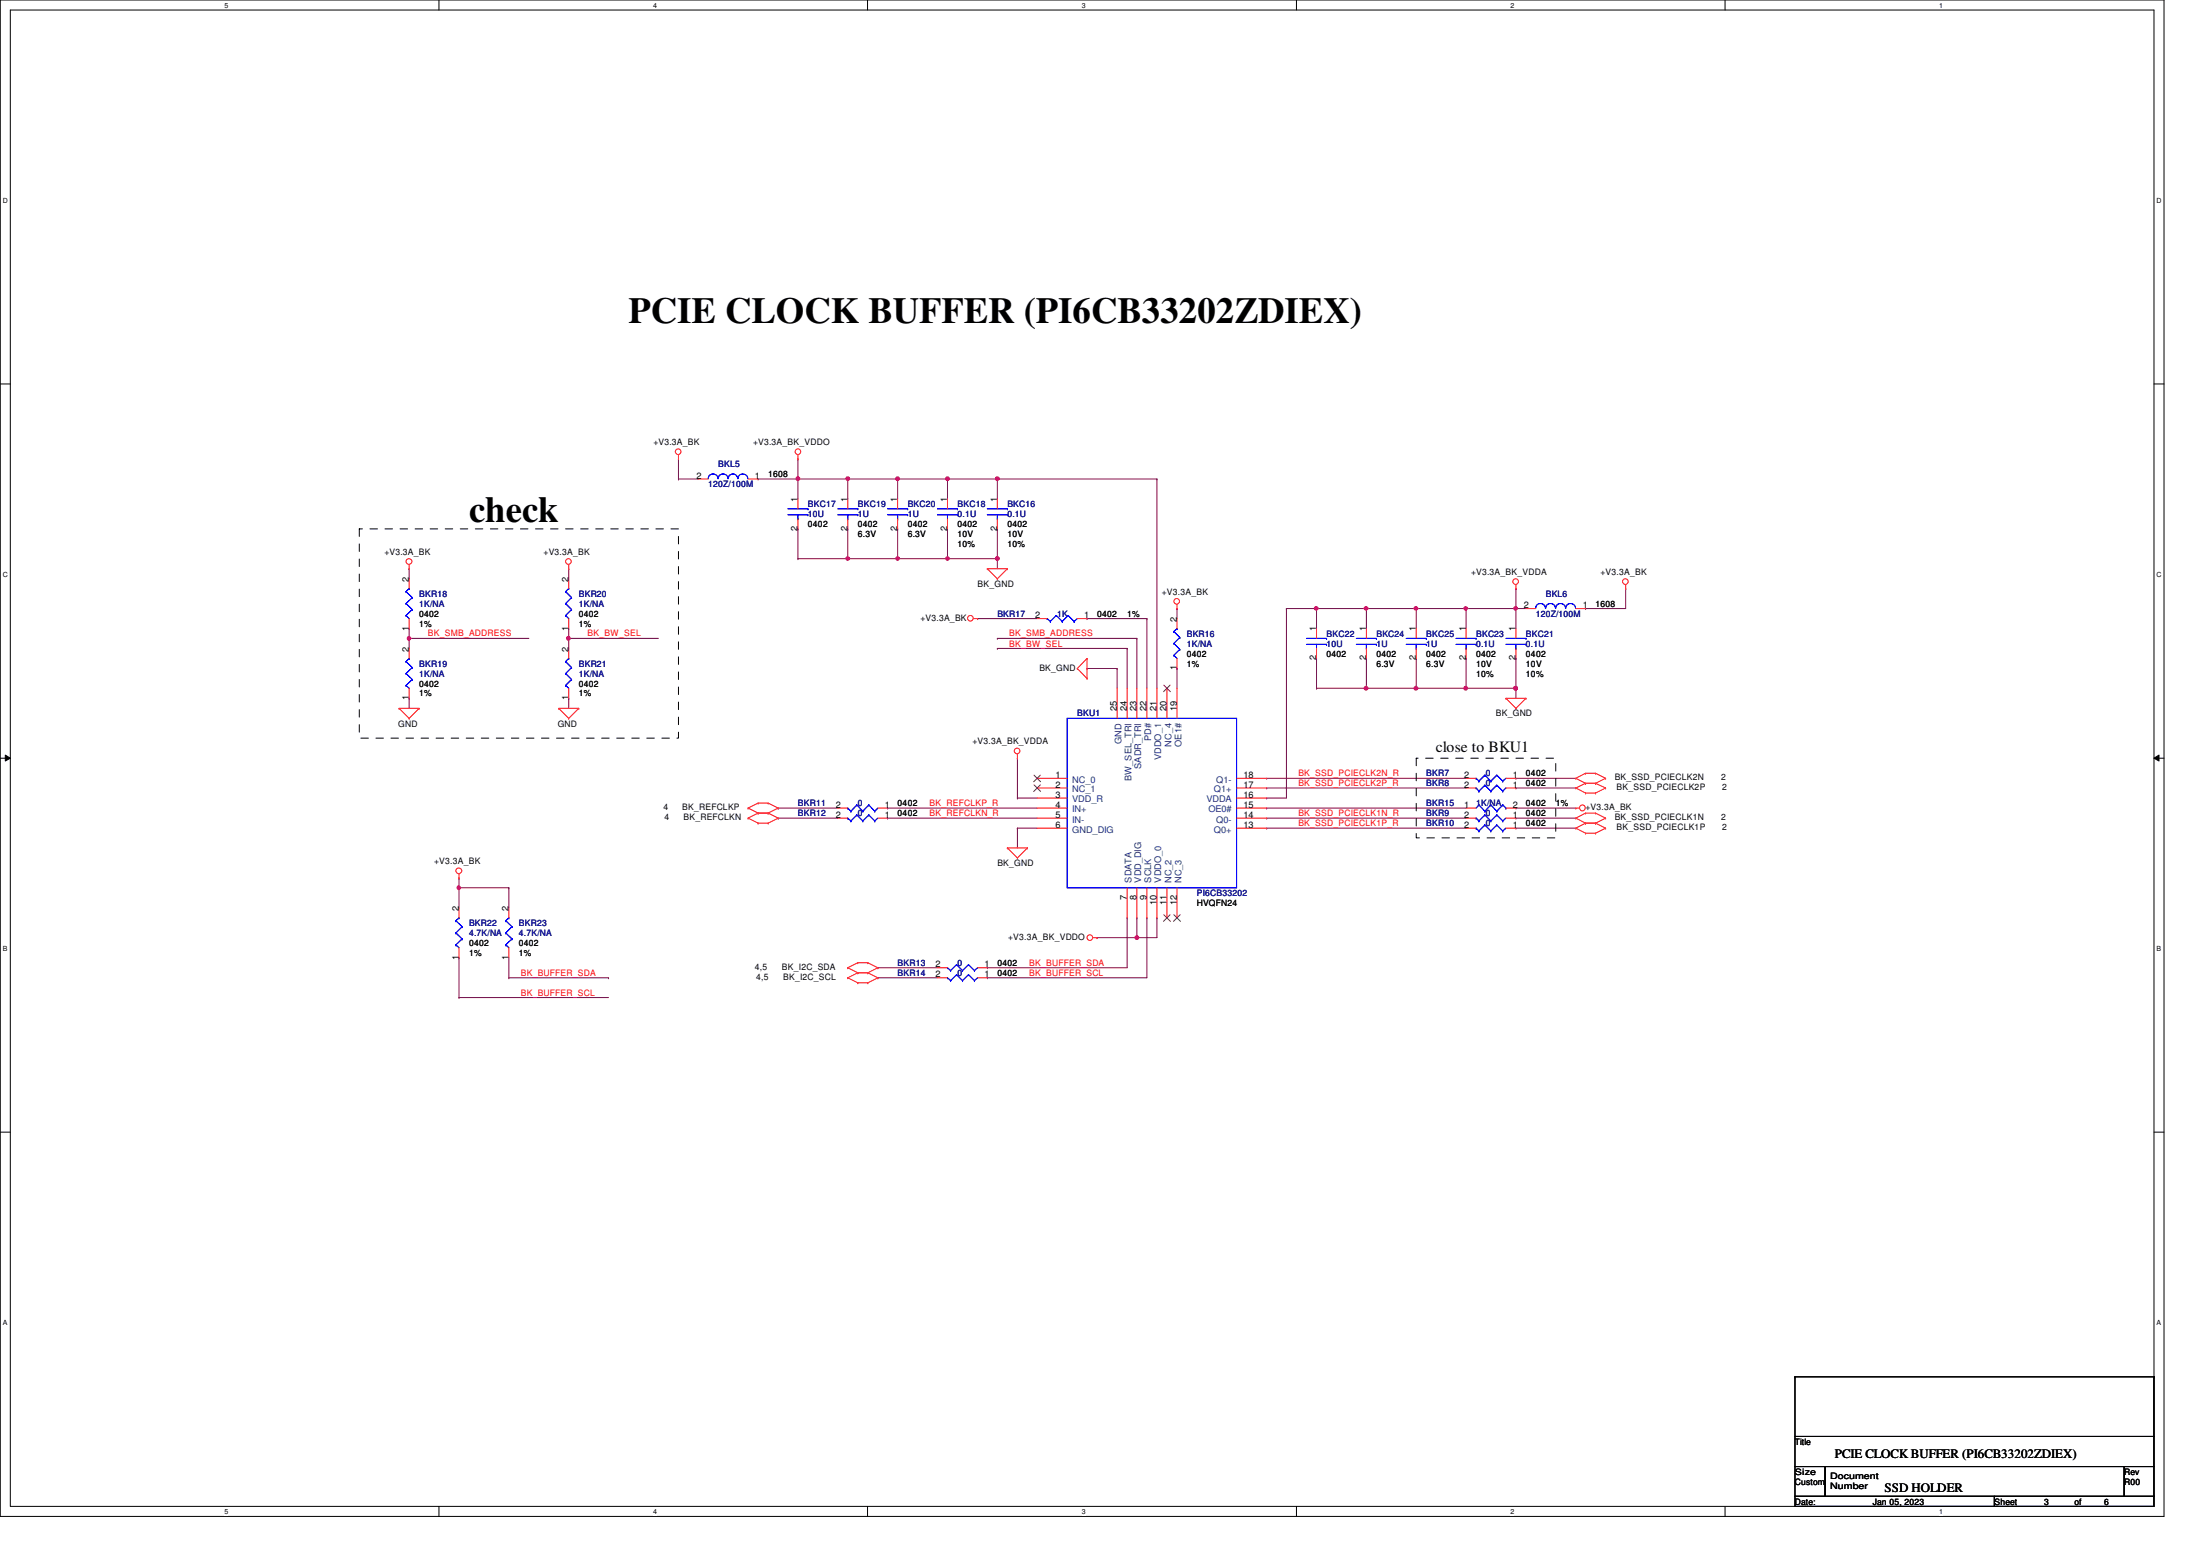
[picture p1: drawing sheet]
<svg xmlns="http://www.w3.org/2000/svg" width="297mm" height="210mm" viewBox="0 0 297 210" stroke-linecap="round" stroke-linejoin="round" font-family="sans-serif">
<path d="M0 0h292.2v204.6h-292.2zM1.4 1.4h289.4v201.9h-289.4z" fill="none" stroke="#000" stroke-width=".14"/>
<g fill="#fff">
<path d="M30.3 .2h.5v1h-.5z"/>
<path d="M30.3 203.5h.5v1h-.5z"/>
</g>
<path d="M59.3 0v1.4M59.3 203.3v1.3" fill="none" stroke="#000" stroke-width=".14"/>
<g fill="#fff">
<path d="M88.2 .2h.5v1h-.5z"/>
<path d="M88.2 203.5h.5v1h-.5z"/>
</g>
<path d="M117.1 0v1.4M117.1 203.3v1.3" fill="none" stroke="#000" stroke-width=".14"/>
<g fill="#fff">
<path d="M146 .2h.6v1h-.6z"/>
<path d="M146 203.5h.6v1h-.6z"/>
</g>
<path d="M175 0v1.4M175 203.3v1.3" fill="none" stroke="#000" stroke-width=".14"/>
<g fill="#fff">
<path d="M204 .2h.5v1h-.5z"/>
<path d="M204 203.5h.5v1h-.5z"/>
</g>
<path d="M232.9 0v1.4M232.9 203.3v1.3" fill="none" stroke="#000" stroke-width=".14"/>
<g fill="#fff">
<path d="M261.8 .2h.5v1h-.5z"/>
<path d="M261.8 203.5h.5v1h-.5z"/>
<path d="M.4 26.6h.7v1h-.7z"/>
<path d="M291.2 26.6h.6v1h-.6z"/>
<path d="M.4 77h.7v1.1h-.7z"/>
<path d="M291.2 77h.6v1.1h-.6z"/>
</g>
<path d="M0 51.8h1.4M290.8 51.8h1.4" fill="none" stroke="#000" stroke-width=".14"/>
<g fill="#fff">
<path d="M.4 127.6h.6v1h-.6z"/>
<path d="M291.2 127.6h.6v1h-.6z"/>
</g>
<path d="M0 102.3h1.4M.7 101.9l.7 .4-.7 .4zM290.8 102.3l.7-.4v.8zM290.8 102.3h1.4" fill="none" stroke="#000" stroke-width=".14"/>
<path d="M.7 101.9l.7 .4-.7 .4zM290.8 102.3l.7-.4v.8z" fill="#000"/>
<g fill="#fff">
<path d="M.4 178h.6v1.1h-.6z"/>
<path d="M291.2 178h.6v1.1h-.6z"/>
</g>
<path d="M0 152.8h1.4M290.8 152.8h1.4" fill="none" stroke="#000" stroke-width=".14"/>
<g fill="none" stroke="#800040" stroke-width=".14">
<path d="M146.8 90.2h.1M146.8 90.2h4M150.8 90.2h.1M150.8 90.2v2.7M105.1 109.1h.1M105.1 110.4h.1M105.1 110.4h8M105.1 109.1h8M119.8 109.1h.1M119.8 110.4h.1M119.8 110.4h20.2M119.8 109.1h20.2"/>
<path d="M137.4 111.8h.1M137.4 111.8h2.6M137.4 111.8v2.6M171 105h.1M171 106.3h.1M171 110.4h.1M171 111.8h.1M171 105h26.9M171 106.3h26.9M171 110.4h26.9M171 111.8h26.9M204.7 105h.1"/>
<path d="M204.7 106.3h.1M204.7 110.4h.1M204.7 111.8h.1M204.7 105h8.1M204.7 106.3h8.1M204.7 110.4h8.1M204.7 111.8h8.1M148.1 126.5h.1M153.5 123.9h.1M153.5 123.9v2.6h-5.4"/>
</g>
<circle cx="153.5" cy="126.5" r=".26" fill="#f0f"/>
<circle cx="153.5" cy="126.5" r=".26" fill="none" stroke="#f0f" stroke-width=".14"/>
<path d="M134.7 71.4h.1M134.7 71.4v4M156.2 64.6h.1M156.2 64.6v28.3M153.5 126.5h.1M156.2 123.9h.1M156.2 123.9v2.6h-2.7" fill="none" stroke="#800040" stroke-width=".14"/>
<circle cx="134.7" cy="75.4" r=".25" fill="#f0f"/>
<circle cx="134.7" cy="75.4" r=".25" fill="none" stroke="#f0f" stroke-width=".14"/>
<path d="M107.7 64.6h.1M107.7 64.6h6.8M114.5 64.6h.1M114.5 64.6v2.7" fill="none" stroke="#800040" stroke-width=".14"/>
<circle cx="107.7" cy="64.6" r=".26" fill="#f0f"/>
<circle cx="107.7" cy="64.6" r=".26" fill="none" stroke="#f0f" stroke-width=".14"/>
<path d="M107.7 75.4h.1M114.5 71.4h.1M114.5 64.6h.1M114.5 71.4v4h-6.8M114.5 64.6h6.7M121.2 64.6h.1M121.2 64.6v2.7" fill="none" stroke="#800040" stroke-width=".14"/>
<circle cx="114.5" cy="64.6" r=".26" fill="#f0f"/>
<circle cx="114.5" cy="64.6" r=".26" fill="none" stroke="#f0f" stroke-width=".14"/>
<path d="M114.5 75.4h.1M121.2 71.4h.1M121.2 71.4v4h-6.7" fill="none" stroke="#800040" stroke-width=".14"/>
<circle cx="114.5" cy="75.4" r=".25" fill="#f0f"/>
<circle cx="114.5" cy="75.4" r=".25" fill="none" stroke="#f0f" stroke-width=".14"/>
<path d="M121.2 75.4h.1M121.2 75.4h13.5M127.9 75.4h.1" fill="none" stroke="#800040" stroke-width=".14"/>
<circle cx="121.2" cy="75.4" r=".25" fill="#f0f"/>
<circle cx="121.2" cy="75.4" r=".25" fill="none" stroke="#f0f" stroke-width=".14"/>
<path d="M134.7 75.4h.1M134.7 75.4v1.4" fill="none" stroke="#800040" stroke-width=".14"/>
<circle cx="134.7" cy="75.4" r=".25" fill="#f0f"/>
<circle cx="134.7" cy="75.4" r=".25" fill="none" stroke="#f0f" stroke-width=".14"/>
<path d="M121.2 64.6h.1M121.2 64.6h6.7" fill="none" stroke="#800040" stroke-width=".14"/>
<circle cx="121.2" cy="64.6" r=".26" fill="#f0f"/>
<circle cx="121.2" cy="64.6" r=".26" fill="none" stroke="#f0f" stroke-width=".14"/>
<path d="M107.7 64.6h.1M107.7 64.6v2.7M127.9 64.6h.1M127.9 64.6v2.7M134.7 64.6h.1M134.7 64.6h21.5" fill="none" stroke="#800040" stroke-width=".14"/>
<circle cx="134.7" cy="64.6" r=".26" fill="#f0f"/>
<circle cx="134.7" cy="64.6" r=".26" fill="none" stroke="#f0f" stroke-width=".14"/>
<path d="M107.7 71.4h.1M107.7 71.4v4M127.9 71.4h.1M127.9 71.4v4M134.7 64.6h.1M134.7 64.6v2.7" fill="none" stroke="#800040" stroke-width=".14"/>
<circle cx="127.9" cy="75.4" r=".25" fill="#f0f"/>
<circle cx="127.9" cy="75.4" r=".25" fill="none" stroke="#f0f" stroke-width=".14"/>
<path d="M91.6 64.6h.1M91.6 61.9h.1M91.6 64.6h2.7M91.6 61.9v2.7M102.4 64.6h.1M107.7 61.9h.1M107.7 61.9v2.7h-5.3M127.9 64.6h.1M127.9 64.6h6.8" fill="none" stroke="#800040" stroke-width=".14"/>
<circle cx="127.9" cy="64.6" r=".26" fill="#f0f"/>
<circle cx="127.9" cy="64.6" r=".26" fill="none" stroke="#f0f" stroke-width=".14"/>
<path d="M204.7 88.9h.1M204.7 88.9v4" fill="none" stroke="#800040" stroke-width=".14"/>
<circle cx="204.6" cy="92.9" r=".26" fill="#f0f"/>
<circle cx="204.6" cy="92.9" r=".26" fill="none" stroke="#f0f" stroke-width=".14"/>
<path d="M177.8 82.1h.1M177.8 82.1h6.7M184.5 82.1h.1M184.5 82.1v2.7" fill="none" stroke="#800040" stroke-width=".14"/>
<circle cx="177.7" cy="82.1" r=".25" fill="#f0f"/>
<circle cx="177.7" cy="82.1" r=".25" fill="none" stroke="#f0f" stroke-width=".14"/>
<path d="M177.8 92.9h.1M184.5 88.9h.1M184.5 82.1h.1M184.5 88.9v4h-6.7M184.5 82.1h6.7M191.2 82.1h.1M191.2 82.1v2.7" fill="none" stroke="#800040" stroke-width=".14"/>
<circle cx="184.4" cy="82.1" r=".25" fill="#f0f"/>
<circle cx="184.4" cy="82.1" r=".25" fill="none" stroke="#f0f" stroke-width=".14"/>
<path d="M184.5 92.9h.1M191.2 88.9h.1M191.2 88.9v4h-6.7" fill="none" stroke="#800040" stroke-width=".14"/>
<circle cx="184.4" cy="92.9" r=".26" fill="#f0f"/>
<circle cx="184.4" cy="92.9" r=".26" fill="none" stroke="#f0f" stroke-width=".14"/>
<path d="M191.2 92.9h.1M191.2 92.9h13.5M197.9 92.9h.1" fill="none" stroke="#800040" stroke-width=".14"/>
<circle cx="191.2" cy="92.9" r=".26" fill="#f0f"/>
<circle cx="191.2" cy="92.9" r=".26" fill="none" stroke="#f0f" stroke-width=".14"/>
<path d="M204.7 92.9h.1M204.7 92.9v1.3" fill="none" stroke="#800040" stroke-width=".14"/>
<circle cx="204.6" cy="92.9" r=".26" fill="#f0f"/>
<circle cx="204.6" cy="92.9" r=".26" fill="none" stroke="#f0f" stroke-width=".14"/>
<path d="M191.2 82.1h.1M191.2 82.1h6.7" fill="none" stroke="#800040" stroke-width=".14"/>
<circle cx="191.2" cy="82.1" r=".25" fill="#f0f"/>
<circle cx="191.2" cy="82.1" r=".25" fill="none" stroke="#f0f" stroke-width=".14"/>
<path d="M177.8 82.1h.1M177.8 82.1v2.7M197.9 82.1h.1M197.9 82.1v2.7M204.7 82.1h.1M204.7 82.1v2.7" fill="none" stroke="#800040" stroke-width=".14"/>
<circle cx="204.6" cy="82.1" r=".25" fill="#f0f"/>
<circle cx="204.6" cy="82.1" r=".25" fill="none" stroke="#f0f" stroke-width=".14"/>
<path d="M177.8 88.9h.1M177.8 88.9v4M197.9 88.9h.1M197.9 88.9v4" fill="none" stroke="#800040" stroke-width=".14"/>
<circle cx="197.9" cy="92.9" r=".26" fill="#f0f"/>
<circle cx="197.9" cy="92.9" r=".26" fill="none" stroke="#f0f" stroke-width=".14"/>
<path d="M173.7 82.1h.1M173.7 82.1h4.1M197.9 82.1h.1M197.9 82.1h6.8" fill="none" stroke="#800040" stroke-width=".14"/>
<circle cx="197.9" cy="82.1" r=".25" fill="#f0f"/>
<circle cx="197.9" cy="82.1" r=".25" fill="none" stroke="#f0f" stroke-width=".14"/>
<g fill="none" stroke="#800040" stroke-width=".14">
<path d="M55.2 76.8h.1M55.2 76.8v1.3M204.7 79.4h.1M204.7 79.4v2.7M219.5 79.4h.1M219.5 79.4v2.7h-5.4M55.2 86.1h.1M55.2 94.2h.1M55.2 86.1h16.2M55.2 86.1v1.4M55.2 94.2v1.4M132 83.5h.1"/>
<path d="M132 83.5h8M134.7 86.1h.1M134.7 87.5h.1M134.7 86.1h18.8M134.7 87.5h17.5M146.8 83.5h.1M146.8 83.5h8.1M152.2 87.5h.1M152.2 87.5v5.4M153.5 86.1h.1M153.5 86.1v6.8M154.9 83.5h.1"/>
<path d="M154.9 83.5v9.4M158.9 90.2h.1M158.9 82.1h.1M158.9 82.1v1.4M158.9 90.2v2.7M173.7 82.1h.1M173.7 82.1v25.6h-2.7M204.7 82.1h.1M204.7 82.1h1.3M214.1 82.1h.1M137.4 102.3h.1M137.4 107.7h.1"/>
<path d="M137.4 107.7h2.6M137.4 102.3v5.4M171 107.7h.1M171 109.1h.1M171 109.1h26.9M204.7 109.1h.1M204.7 109.1h8.1M118.5 130.6h.1M118.5 132h.1M118.5 130.6h8.1M118.5 132h8.1M133.3 130.6h.1"/>
<path d="M133.3 132h.1M152.2 123.9h.1M152.2 123.9v6.7h-18.9M154.9 123.9h.1M154.9 123.9v8.1h-21.6"/>
</g>
<path d="M55 86l.2-.1 .2 .1v.3l-.2 .1-.2-.1z" fill-rule="evenodd" fill="#f0f"/>
<path d="M55 86l.2-.1 .2 .1v.3l-.2 .1-.2-.1z" fill="none" stroke="#f0f" stroke-width=".14"/>
<path d="M76.8 76.8h.1M76.8 76.8v1.3M55.2 84.8h.1M55.2 84.8v1.3M76.8 86.1h.1M76.8 94.2h.1M76.8 86.1v1.4M76.8 94.2v1.4M76.8 86.1h12.1" fill="none" stroke="#800040" stroke-width=".14"/>
<circle cx="76.7" cy="86.1" r=".26" fill="#f0f"/>
<circle cx="76.7" cy="86.1" r=".26" fill="none" stroke="#f0f" stroke-width=".14"/>
<path d="M76.8 84.8h.1M76.8 84.8v1.3M62 119.8h.1M62 119.8v2.7M62 129.2h.1M62 129.2v5.4" fill="none" stroke="#800040" stroke-width=".14"/>
<path d="M61.8 119.6l.1-.1 .2 .2v.3l-.2 .1-.1-.1z" fill-rule="evenodd" fill="#f0f"/>
<path d="M61.8 119.6l.1-.1 .2 .2v.3l-.2 .1-.1-.1z" fill="none" stroke="#f0f" stroke-width=".14"/>
<path d="M62 119.8h.1M62 118.5h.1M62 119.8h6.7M62 118.5v1.3M68.7 119.8h.1M68.7 119.8v2.7M62 134.6h.1M62 134.6h20.2M68.7 132h.1M68.7 129.2v2.8M68.7 132h13.5M82.2 132h.1" fill="none" stroke="#800040" stroke-width=".14"/>
<g fill="none" stroke="#f00" stroke-width=".14">
<path d="M55.2 76.8h.1M55.2 76.2v.6M55.2 78.1v1.3M76.8 76.8h.1M76.8 76.2v.6M76.8 78.1v1.3M91.6 61.9h.1M91.6 61.4v.5M94.3 64.6h1.3M101 64.6h1.4M107.7 61.9h.1M107.7 61.4v.5"/>
<path d="M107.7 67.3v1.4M107.7 70v1.4M114.5 67.3v1.4M114.5 70v1.4M121.2 67.3v1.4M121.2 70v1.4M127.9 67.3v1.4M127.9 70v1.4M133.3 76.8h.1M133.3 76.8h2.7M133.3 76.8l1.4 1.3M134.7 78.1h.1"/>
<path d="M134.7 67.3v1.4M134.7 70v1.4M136 76.8h.1M136 76.8l-1.3 1.3M204.7 79.4h.1M204.7 78.9v.5M219.5 79.4h.1M219.5 78.9v.5M53.9 95.6h.1M53.9 95.6h2.7M53.9 95.6l1.3 1.3M55.2 96.9h.1"/>
<path d="M55.2 83.5v1.3M55.2 87.5v1.4M55.2 92.9v1.3M56.6 95.6h.1M56.6 95.6l-1.4 1.3M75.4 95.6h.1M75.4 95.6h2.7M75.4 95.6l1.4 1.3M76.8 96.9h.1M76.8 83.5v1.3M76.8 87.5v1.4M76.8 92.9v1.3"/>
<path d="M78.1 95.6h.1M78.1 95.6l-1.3 1.3M131.4 83.5h.6M132 83.5h.1M140 83.5h1.4M145.5 90.2h.1M145.5 90.2l1.3 1.4M145.5 83.5h1.3M146.8 91.6h.1M146.8 88.9h.1M146.8 88.9v2.7M146.8 88.9l-1.3 1.3"/>
<path d="M150.8 92.9v4M152.2 92.9v4M153.5 92.9v4M154.9 92.9v4M156.2 92.9v4M157.6 92.9v4M158.9 82.1h.1M158.9 81.6v.5M158.9 83.5v1.3M158.9 88.9v1.3M158.9 92.9v4M177.8 84.8v1.3"/>
<path d="M177.8 87.5v1.4M184.5 84.8v1.3M184.5 87.5v1.4M191.2 84.8v1.3M191.2 87.5v1.4M197.9 84.8v1.3M197.9 87.5v1.4M203.3 94.2h.1M203.3 94.2h2.7M203.3 94.2l1.4 1.4M204.7 95.6h.1M204.7 84.8v1.3"/>
<path d="M204.7 87.5v1.4M206 94.2h.1M206 94.2l-1.3 1.4M206 82.1h1.3M212.8 82.1h1.3M62 118.5h.1M62 117.9v.6M101 109.1h.1M101 110.4h.1M101 109.1l1.4 .6M101 110.4l1.4 .7M102.4 108.4h.1"/>
<path d="M102.4 109.7h.1M102.4 111.1h.1M102.4 109.7h1.3M102.4 111.1h1.3M102.4 108.4l-1.4 .7M102.4 108.4h1.3M102.4 109.7l-1.4 .7M103.7 108.4h.1M103.7 109.7h.1M103.7 111.1h.1M103.7 108.4l1.4 .7M103.7 109.7l1.4 .7"/>
<path d="M105.1 109.1h.1M105.1 110.4h.1M105.1 109.1l-1.4 .6M105.1 110.4l-1.4 .7M113.1 109.1h1.4M113.1 110.4h1.4M118.5 109.1h1.3M118.5 110.4h1.3M136 114.4h.1M136 114.4h2.7M136 114.4l1.4 1.4M137.4 115.8h.1"/>
<path d="M137.4 102.3h.1M137.4 101.8v.5M138.7 114.4h.1M138.7 114.4l-1.3 1.4M140 109.1h4.1M140 106.3h4.1M140 111.8h4.1M140 105h4.1M140 107.7h4.1M140 110.4h4.1M152.2 119.8v4.1M153.5 119.8v4.1"/>
<path d="M154.9 119.8v4.1M156.2 119.8v4.1M157.6 119.8v4.1M158.9 119.8v4.1M167 109.1h4M167 106.3h4M167 111.8h4M167 105h4M167 107.7h4M167 110.4h4M197.9 109.1h1.4M197.9 106.3h1.4"/>
<path d="M197.9 111.8h1.4M197.9 105h1.4M197.9 110.4h1.4M203.3 109.1h1.4M203.3 106.3h1.4M203.3 111.8h1.4M203.3 105h1.4M203.3 110.4h1.4M212.8 105h.1M212.8 106.3h.1M212.8 110.4h.1M212.8 111.8h.1"/>
<path d="M212.8 109.1h.1M212.8 105l1.3 .7M212.8 106.3l1.3 .7M212.8 110.4l1.3 .7M212.8 111.8l1.3 .6M212.8 109.1h.5M214.1 104.4h.1M214.1 105.7h.1M214.1 107h.1M214.1 109.7h.1M214.1 111.1h.1M214.1 112.4h.1"/>
<path d="M214.1 104.4h1.3M214.1 104.4l-1.3 .6M214.1 105.7h1.3M214.1 105.7l-1.3 .6M214.1 107h1.3M214.1 109.7h1.3M214.1 109.7l-1.3 .7M214.1 111.1h1.3M214.1 111.1l-1.3 .7M214.1 112.4h1.3M215.4 104.4h.1M215.4 105.7h.1"/>
<path d="M215.4 107h.1M215.4 109.7h.1M215.4 111.1h.1M215.4 112.4h.1M215.4 104.4l1.4 .6M215.4 105.7l1.4 .6M215.4 109.7l1.4 .7M215.4 111.1l1.4 .7M216.8 105h.1M216.8 106.3h.1M216.8 110.4h.1M216.8 111.8h.1"/>
<path d="M216.8 105l-1.4 .7M216.8 106.3l-1.4 .7M216.8 110.4l-1.4 .7M216.8 111.8l-1.4 .6M62 122.5v1.4M62 127.9v1.3M68.7 122.5v1.4M68.7 127.9v1.3M114.5 130.6h.1M114.5 132h.1M114.5 130.6l1.3 .7M114.5 132l1.3 .6"/>
<path d="M115.8 129.9h.1M115.8 131.3h.1M115.8 132.6h.1M115.8 129.9l-1.3 .7M115.8 129.9h1.4M115.8 131.3h1.4M115.8 131.3l-1.3 .7M115.8 132.6h1.4M117.2 129.9h.1M117.2 131.3h.1M117.2 132.6h.1M117.2 129.9l1.3 .7"/>
<path d="M117.2 131.3l1.3 .7M118.5 130.6h.1M118.5 132h.1M118.5 130.6l-1.3 .7M118.5 132l-1.3 .6M126.6 132h1.3M126.6 130.6h1.3M132 132h1.3M132 130.6h1.3M147.6 126.5h.5M148.1 126.5h.1"/>
<circle cx="55.2" cy="75.8" r=".39"/>
<circle cx="76.7" cy="75.8" r=".38"/>
<circle cx="91.6" cy="61" r=".38"/>
<circle cx="107.7" cy="61" r=".38"/>
<circle cx="204.6" cy="78.5" r=".38"/>
<circle cx="219.5" cy="78.5" r=".38"/>
<circle cx="131" cy="83.4" r=".38"/>
<circle cx="158.9" cy="81.1" r=".38"/>
<circle cx="62" cy="117.5" r=".39"/>
<circle cx="137.3" cy="101.3" r=".38"/>
<circle cx="213.6" cy="109" r=".39"/>
<circle cx="147.1" cy="126.5" r=".38"/>
</g>
<path d="M242.4 193.8h48.4v4.1h-48.4zM242.4 197.9h4v4h-4zM242.4 185.8h.1M242.4 185.8v8M242.4 185.8h48.4M246.4 197.9h40.4v4h-40.4zM286.8 197.9h4v4h-4zM290.8 185.8h.1M290.8 185.8v8M242.4 201.9h26.9v1.4h-26.9zM269.3 201.9h21.5v1.4h-21.5z" fill="none" stroke="#000" stroke-width=".14"/>
<path d="M48.5 71.4h43.1v28.2h-43.1zM191.2 102.3h18.9v10.8h-18.9z" fill="none" stroke="#000" stroke-width=".14" stroke-dasharray="1 1 1 1 1 1 1 1"/>
<g fill="none" stroke="#00f" stroke-width=".14">
<path d="M54.8 79.8h.1M54.8 79.8l.9 .8M55.2 79.4h.1M55.2 79.4l-.4 .4M76.4 79.8h.1M76.4 79.8l.8 .8M76.8 79.4h.1M76.8 79.4l-.4 .4M95.6 64.6a.66 .66 0 0 1 .7-.6 .66 .66 0 0 1 .6 .6M97 64.6a.66 .66 0 0 1 .6-.6 .66 .66 0 0 1 .7 .6M98.3 64.6a.63 .63 0 0 1 .7-.6 .63 .63 0 0 1 .6 .6M99.6 64.6a.66 .66 0 0 1 .7-.6 .66 .66 0 0 1 .7 .6"/>
<path d="M106.4 68.7h2.7M106.4 69.5h2.7M107.7 70h.1M107.7 69.5v.5M109.1 68.7h.1M109.1 69.5h.1M113.1 68.7h2.7M113.1 69.5h2.7M114.5 70h.1M114.5 69.5v.5M115.8 68.7h.1M115.8 69.5h.1"/>
<path d="M119.8 68.7h2.8M119.8 69.5h2.8M121.2 70h.1M121.2 69.5v.5M122.6 68.7h.1M122.6 69.5h.1M126.6 68.7h2.7M126.6 69.5h2.7M127.9 70h.1M127.9 69.5v.5M129.3 68.7h.1M129.3 69.5h.1"/>
<path d="M133.3 68.7h2.7M133.3 69.5h2.7M134.7 70h.1M134.7 69.5v.5M136 68.7h.1M136 69.5h.1M54.8 92.5h.1M54.8 90.9h.1M54.8 89.3h.1M54.8 83.1h.1M54.8 81.4h.1M54.8 92.5l.4 .4"/>
<path d="M54.8 90.9l.9 .8M54.8 89.3l.9 .8M54.8 83.1l.4 .4M54.8 81.4l.9 .9M55.2 88.9h.1M55.2 88.9l-.4 .4M55.7 91.7h.1M55.7 90.1h.1M55.7 82.3h.1M55.7 80.6h.1M55.7 91.7l-.9 .8M55.7 90.1l-.9 .8"/>
<path d="M55.7 82.3l-.9 .8M55.7 80.6l-.9 .8M76.4 92.5h.1M76.4 90.9h.1M76.4 89.3h.1M76.4 83.1h.1M76.4 81.4h.1M76.4 92.5l.4 .4M76.4 90.9l.8 .8M76.4 89.3l.8 .8M76.4 83.1l.4 .4M76.4 81.4l.8 .9"/>
<path d="M76.8 88.9h.1M76.8 88.9l-.4 .4M77.2 91.7h.1M77.2 90.1h.1M77.2 82.3h.1M77.2 80.6h.1M77.2 91.7l-.8 .8M77.2 90.1l-.8 .8M77.2 82.3l-.8 .8M77.2 80.6l-.8 .8M141.4 83.5h.1M141.4 83.5l.4 .4"/>
<path d="M141.8 83.9h.1M142.6 83.1h.1M142.6 83.1l-.8 .8M142.6 83.1l.8 .8M143.4 83.9h.1M144.1 96.9h22.9v22.9h-22.9zM144.2 83.1h.1M144.2 83.1l.8 .8M144.2 83.1l-.8 .8M145 83.9h.1M145.5 83.5l-.5 .4M158.5 88.4h.1"/>
<path d="M158.5 86.8h.1M158.5 85.2h.1M158.5 88.4l.4 .5M158.5 86.8l.8 .8M158.5 85.2l.8 .8M158.9 84.8h.1M158.9 84.8l-.4 .4M159.3 87.6h.1M159.3 86h.1M159.3 87.6l-.8 .8M159.3 86l-.8 .8M176.4 86.1h2.7"/>
<path d="M176.4 87h2.7M177.8 87.5h.1M177.8 87v.5M179.1 86.1h.1M179.1 87h.1M183.1 86.1h2.7M183.1 87h2.7M184.5 87.5h.1M184.5 87v.5M185.8 86.1h.1M185.8 87h.1M189.9 86.1h2.7"/>
<path d="M189.9 87h2.7M191.2 87.5h.1M191.2 87v.5M192.6 86.1h.1M192.6 87h.1M196.6 86.1h2.7M196.6 87h2.7M197.9 87.5h.1M197.9 87v.5M199.3 86.1h.1M199.3 87h.1M203.3 86.1h2.7"/>
<path d="M203.3 87h2.7M204.7 87.5h.1M204.7 87v.5M206 86.1h.1M206 87h.1M207.3 82.1a.66 .66 0 0 1 .7-.7 .66 .66 0 0 1 .7 .7M208.7 82.1a.66 .66 0 0 1 .7-.7 .66 .66 0 0 1 .6 .7M210.1 82.1a.66 .66 0 0 1 .6-.7 .66 .66 0 0 1 .7 .7M211.4 82.1a.66 .66 0 0 1 .7-.7 .66 .66 0 0 1 .6 .7M114.5 109.1h.1M114.5 110.4h.1M114.5 109.1l.4 .4"/>
<path d="M114.5 110.4l.4 .4M114.9 109.5h.1M114.9 110.8h.1M115.7 108.6h.1M115.7 110h.1M115.7 108.6l.8 .9M115.7 108.6l-.8 .9M115.7 110l.8 .8M115.7 110l-.8 .8M116.5 109.5h.1M116.5 110.8h.1M117.3 108.6h.1"/>
<path d="M117.3 110h.1M117.3 108.6l.8 .9M117.3 108.6l-.8 .9M117.3 110l.8 .8M117.3 110l-.8 .8M118.1 109.5h.1M118.1 110.8h.1M118.5 109.1l-.4 .4M118.5 110.4l-.4 .4M199.3 106.3h.1M199.3 111.8h.1M199.3 105h.1"/>
<path d="M199.3 110.4h.1M199.3 106.3l.4 .5M199.3 111.8l.4 .3M199.3 105l.4 .4M199.3 110.4l.4 .4M199.7 106.8h.1M199.7 112.1h.1M199.7 105.4h.1M199.7 108.6h.1M199.7 110.8h.1M199.7 108.6l-.4 .5M199.7 108.6l.8 .9"/>
<path d="M200.5 106h.1M200.5 111.3h.1M200.5 104.6h.1M200.5 109.5h.1M200.5 110h.1M200.5 106l.8 .8M200.5 106l-.8 .8M200.5 111.3l.8 .8M200.5 111.3l-.8 .8M200.5 104.6l.8 .8M200.5 104.6l-.8 .8M200.5 110l.8 .8"/>
<path d="M200.5 110l-.8 .8M201.3 106.8h.1M201.3 112.1h.1M201.3 105.4h.1M201.3 108.6h.1M201.3 110.8h.1M201.3 108.6l-.8 .9M201.3 108.6l.8 .9M202.1 106h.1M202.1 111.3h.1M202.1 104.6h.1M202.1 109.5h.1"/>
<path d="M202.1 110h.1M202.1 106l.8 .8M202.1 106l-.8 .8M202.1 111.3l.8 .8M202.1 111.3l-.8 .8M202.1 104.6l.8 .8M202.1 104.6l-.8 .8M202.1 110l.8 .8M202.1 110l-.8 .8M202.9 106.8h.1M202.9 112.1h.1M202.9 105.4h.1"/>
<path d="M202.9 108.6h.1M202.9 110.8h.1M202.9 108.6l.4 .5M202.9 108.6l-.8 .9M203.3 109.1h.1M203.3 106.3l-.4 .5M203.3 111.8l-.4 .3M203.3 105l-.4 .4M203.3 110.4l-.4 .4M61.5 127.5h.1M61.5 125.9h.1M61.5 124.2h.1"/>
<path d="M61.5 127.5l.5 .4M61.5 125.9l.9 .8M61.5 124.2l.9 .9M62 123.9h.1M62 123.9l-.5 .3M62.4 126.7h.1M62.4 125.1h.1M62.4 126.7l-.9 .8M62.4 125.1l-.9 .8M68.3 127.5h.1M68.3 125.9h.1M68.3 124.2h.1"/>
<path d="M68.3 127.5l.4 .4M68.3 125.9l.8 .8M68.3 124.2l.8 .9M68.7 123.9h.1M68.7 123.9l-.4 .3M69.1 126.7h.1M69.1 125.1h.1M69.1 126.7l-.8 .8M69.1 125.1l-.8 .8M127.9 132h.1M127.9 130.6h.1M127.9 132l.5 .3"/>
<path d="M127.9 130.6l.5 .4M128.4 132.3h.1M128.4 131h.1M129.2 131.5h.1M129.2 130.2h.1M129.2 131.5l.8 .8M129.2 131.5l-.8 .8M129.2 130.2l.8 .8M129.2 130.2l-.8 .8M130 132.3h.1M130 131h.1M130.8 131.5h.1"/>
<path d="M130.8 130.2h.1M130.8 131.5l.8 .8M130.8 131.5l-.8 .8M130.8 130.2l.8 .8M130.8 130.2l-.8 .8M131.6 132.3h.1M131.6 131h.1M132 132l-.4 .3M132 130.6l-.4 .4"/>
</g>
<path d="M157.1 92.5l.9 .8M158 92.5l-.9 .8M139.6 104.6l.9 .9M139.6 105.9l.9 .9M140.5 104.6l-.9 .9M140.5 105.9l-.9 .9M157.1 123.4l.9 .9M158 123.4l-.9 .9M158.5 123.4l.9 .9M159.3 123.4l-.9 .9" fill="none" stroke="#804000" stroke-width=".14"/>
<circle cx="153.5" cy="126.5" r=".26" fill="#f0f"/>
<circle cx="153.5" cy="126.5" r=".26" fill="none" stroke="#f0f" stroke-width=".14"/>
<circle cx="134.7" cy="75.4" r=".25" fill="#f0f"/>
<circle cx="134.7" cy="75.4" r=".25" fill="none" stroke="#f0f" stroke-width=".14"/>
<circle cx="107.7" cy="64.6" r=".26" fill="#f0f"/>
<circle cx="107.7" cy="64.6" r=".26" fill="none" stroke="#f0f" stroke-width=".14"/>
<circle cx="114.5" cy="64.6" r=".26" fill="#f0f"/>
<circle cx="114.5" cy="64.6" r=".26" fill="none" stroke="#f0f" stroke-width=".14"/>
<circle cx="114.5" cy="75.4" r=".25" fill="#f0f"/>
<circle cx="114.5" cy="75.4" r=".25" fill="none" stroke="#f0f" stroke-width=".14"/>
<circle cx="121.2" cy="75.4" r=".25" fill="#f0f"/>
<circle cx="121.2" cy="75.4" r=".25" fill="none" stroke="#f0f" stroke-width=".14"/>
<circle cx="134.7" cy="75.4" r=".25" fill="#f0f"/>
<circle cx="134.7" cy="75.4" r=".25" fill="none" stroke="#f0f" stroke-width=".14"/>
<circle cx="121.2" cy="64.6" r=".26" fill="#f0f"/>
<circle cx="121.2" cy="64.6" r=".26" fill="none" stroke="#f0f" stroke-width=".14"/>
<circle cx="134.7" cy="64.6" r=".26" fill="#f0f"/>
<circle cx="134.7" cy="64.6" r=".26" fill="none" stroke="#f0f" stroke-width=".14"/>
<circle cx="127.9" cy="75.4" r=".25" fill="#f0f"/>
<circle cx="127.9" cy="75.4" r=".25" fill="none" stroke="#f0f" stroke-width=".14"/>
<circle cx="127.9" cy="64.6" r=".26" fill="#f0f"/>
<circle cx="127.9" cy="64.6" r=".26" fill="none" stroke="#f0f" stroke-width=".14"/>
<circle cx="204.6" cy="92.9" r=".26" fill="#f0f"/>
<circle cx="204.6" cy="92.9" r=".26" fill="none" stroke="#f0f" stroke-width=".14"/>
<circle cx="177.7" cy="82.1" r=".25" fill="#f0f"/>
<circle cx="177.7" cy="82.1" r=".25" fill="none" stroke="#f0f" stroke-width=".14"/>
<circle cx="184.4" cy="82.1" r=".25" fill="#f0f"/>
<circle cx="184.4" cy="82.1" r=".25" fill="none" stroke="#f0f" stroke-width=".14"/>
<circle cx="184.4" cy="92.9" r=".26" fill="#f0f"/>
<circle cx="184.4" cy="92.9" r=".26" fill="none" stroke="#f0f" stroke-width=".14"/>
<circle cx="191.2" cy="92.9" r=".26" fill="#f0f"/>
<circle cx="191.2" cy="92.9" r=".26" fill="none" stroke="#f0f" stroke-width=".14"/>
<circle cx="204.6" cy="92.9" r=".26" fill="#f0f"/>
<circle cx="204.6" cy="92.9" r=".26" fill="none" stroke="#f0f" stroke-width=".14"/>
<circle cx="191.2" cy="82.1" r=".25" fill="#f0f"/>
<circle cx="191.2" cy="82.1" r=".25" fill="none" stroke="#f0f" stroke-width=".14"/>
<circle cx="204.6" cy="82.1" r=".25" fill="#f0f"/>
<circle cx="204.6" cy="82.1" r=".25" fill="none" stroke="#f0f" stroke-width=".14"/>
<circle cx="197.9" cy="92.9" r=".26" fill="#f0f"/>
<circle cx="197.9" cy="92.9" r=".26" fill="none" stroke="#f0f" stroke-width=".14"/>
<circle cx="197.9" cy="82.1" r=".25" fill="#f0f"/>
<circle cx="197.9" cy="82.1" r=".25" fill="none" stroke="#f0f" stroke-width=".14"/>
<path d="M55 86l.2-.1 .2 .1v.3l-.2 .1-.2-.1z" fill-rule="evenodd" fill="#f0f"/>
<path d="M55 86l.2-.1 .2 .1v.3l-.2 .1-.2-.1z" fill="none" stroke="#f0f" stroke-width=".14"/>
<circle cx="76.7" cy="86.1" r=".26" fill="#f0f"/>
<circle cx="76.7" cy="86.1" r=".26" fill="none" stroke="#f0f" stroke-width=".14"/>
<path d="M61.8 119.6l.1-.1 .2 .2v.3l-.2 .1-.1-.1z" fill-rule="evenodd" fill="#f0f"/>
<path d="M61.8 119.6l.1-.1 .2 .2v.3l-.2 .1-.1-.1z" fill="none" stroke="#f0f" stroke-width=".14"/>
<g font-size="5">
<text x="84.9" y="43.6">PCIE CLOCK BUFFER (PI6CB33202ZDIEX)</text>
<text x="63.3" y="70.5">check</text>
</g>
<text font-size="2.1" x="193.9" y="101.5">close to BKU1</text>
<g font-size="1.7">
<text x="247.7" y="196.8">PCIE CLOCK BUFFER (PI6CB33202ZDIEX)</text>
<text x="254.5" y="201.3">SSD HOLDER</text>
</g>
<g font-size="1.2">
<text x="88.2" y="60.1">+V3.3A_BK</text>
<text x="94" y="64.6">2</text>
<text x="101.7" y="60.1">+V3.3A_BK_VDDO</text>
<text x="101.9" y="64.6">1</text>
<text x="103.7" y="64.4">1608</text>
<text x="107.7" y="71.6" transform="rotate(-90 107.7 71.6)">2</text>
<text x="107.7" y="67.7" transform="rotate(-90 107.7 67.7)">1</text>
<text x="109.1" y="71.1">0402</text>
<text x="114.4" y="71.6" transform="rotate(-90 114.4 71.6)">2</text>
<text x="114.4" y="67.7" transform="rotate(-90 114.4 67.7)">1</text>
<text x="115.8" y="71.1">0402</text>
<text x="121.2" y="71.6" transform="rotate(-90 121.2 71.6)">2</text>
<text x="121.2" y="67.7" transform="rotate(-90 121.2 67.7)">1</text>
<text x="122.6" y="71.1">0402</text>
<text x="127.9" y="71.6" transform="rotate(-90 127.9 71.6)">2</text>
<text x="127.9" y="67.7" transform="rotate(-90 127.9 67.7)">1</text>
<text x="129.3" y="71.1">0402</text>
<text x="134.6" y="71.6" transform="rotate(-90 134.6 71.6)">2</text>
<text x="134.6" y="67.7" transform="rotate(-90 134.6 67.7)">1</text>
<text x="136" y="71.1">0402</text>
<text x="51.9" y="74.9">+V3.3A_BK</text>
<text x="73.4" y="74.9">+V3.3A_BK</text>
<text x="115.8" y="72.5">6.3V</text>
<text x="122.6" y="72.5">6.3V</text>
<text x="129.3" y="72.5">10V</text>
<text x="129.3" y="73.8">10%</text>
<text x="136" y="72.5">10V</text>
<text x="136" y="73.8">10%</text>
<text x="198.6" y="77.6">+V3.3A_BK_VDDA</text>
<text x="216.1" y="77.6">+V3.3A_BK</text>
<text x="55.2" y="78.5" transform="rotate(-90 55.2 78.5)">2</text>
<text x="56.6" y="83.2">0402</text>
<text x="76.7" y="78.5" transform="rotate(-90 76.7 78.5)">2</text>
<text x="78.1" y="83.2">0402</text>
<text x="124.3" y="83.8">+V3.3A_BK</text>
<text x="132" y="79.2">BK_GND</text>
<text x="139.8" y="83.4">2</text>
<text x="146.4" y="83.4">1</text>
<text x="148.1" y="83.2">0402</text>
<text x="152.2" y="83.2">1%</text>
<text x="156.9" y="80.3">+V3.3A_BK</text>
<text x="158.9" y="83.9" transform="rotate(-90 158.9 83.9)">2</text>
<text x="205.7" y="82.1">2</text>
<text x="213.7" y="82.1">1</text>
<text x="215.4" y="81.9">1608</text>
<text x="55.2" y="87.9" transform="rotate(-90 55.2 87.9)">2</text>
<text x="55.2" y="85.1" transform="rotate(-90 55.2 85.1)">1</text>
<text x="56.6" y="84.6">1%</text>
<text x="76.7" y="87.9" transform="rotate(-90 76.7 87.9)">2</text>
<text x="76.7" y="85.1" transform="rotate(-90 76.7 85.1)">1</text>
<text x="78.1" y="84.6">1%</text>
<text x="160.2" y="88.6">0402</text>
<text x="160.2" y="90">1%</text>
<text x="177.7" y="89.1" transform="rotate(-90 177.7 89.1)">2</text>
<text x="177.7" y="85.2" transform="rotate(-90 177.7 85.2)">1</text>
<text x="179.1" y="88.6">0402</text>
<text x="184.4" y="89.1" transform="rotate(-90 184.4 89.1)">2</text>
<text x="184.4" y="85.2" transform="rotate(-90 184.4 85.2)">1</text>
<text x="185.8" y="88.6">0402</text>
<text x="185.8" y="90">6.3V</text>
<text x="191.2" y="89.1" transform="rotate(-90 191.2 89.1)">2</text>
<text x="191.2" y="85.2" transform="rotate(-90 191.2 85.2)">1</text>
<text x="192.6" y="88.6">0402</text>
<text x="192.6" y="90">6.3V</text>
<text x="197.9" y="89.1" transform="rotate(-90 197.9 89.1)">2</text>
<text x="197.9" y="85.2" transform="rotate(-90 197.9 85.2)">1</text>
<text x="199.3" y="88.6">0402</text>
<text x="199.3" y="90">10V</text>
<text x="204.6" y="89.1" transform="rotate(-90 204.6 89.1)">2</text>
<text x="204.6" y="85.2" transform="rotate(-90 204.6 85.2)">1</text>
<text x="206" y="88.6">0402</text>
<text x="206" y="90">10V</text>
<text x="55.2" y="94.5" transform="rotate(-90 55.2 94.5)">1</text>
<text x="56.6" y="92.7">0402</text>
<text x="56.6" y="94">1%</text>
<text x="76.7" y="94.5" transform="rotate(-90 76.7 94.5)">1</text>
<text x="78.1" y="92.7">0402</text>
<text x="78.1" y="94">1%</text>
<text x="140.3" y="90.5">BK_GND</text>
<text x="158.9" y="90.5" transform="rotate(-90 158.9 90.5)">1</text>
<text x="199.3" y="91.3">10%</text>
<text x="206" y="91.3">10%</text>
<text x="53.8" y="98">GND</text>
<text x="75.3" y="98">GND</text>
<text x="131.3" y="100.5">+V3.3A_BK_VDDA</text>
<text x="150.8" y="96" transform="rotate(-90 150.8 96)">25</text>
<text x="152.1" y="96" transform="rotate(-90 152.1 96)">24</text>
<text x="153.5" y="96" transform="rotate(-90 153.5 96)">23</text>
<text x="154.8" y="96" transform="rotate(-90 154.8 96)">22</text>
<text x="156.2" y="96" transform="rotate(-90 156.2 96)">21</text>
<text x="157.5" y="96" transform="rotate(-90 157.5 96)">20</text>
<text x="158.9" y="96" transform="rotate(-90 158.9 96)">19</text>
<text x="202" y="96.7">BK_GND</text>
<text x="142.5" y="105">1</text>
<text x="142.5" y="106.3">2</text>
<text x="142.5" y="107.7">3</text>
<text x="167.9" y="107.7">16</text>
<text x="167.9" y="106.3">17</text>
<text x="167.9" y="105">18</text>
<text x="197.7" y="106.3">2</text>
<text x="197.7" y="105">2</text>
<text x="204.3" y="106.3">1</text>
<text x="204.3" y="105">1</text>
<text x="206" y="106.1">0402</text>
<text x="206" y="104.8">0402</text>
<text x="218" y="105.3">BK_SSD_PCIECLK2N</text>
<text x="218.3" y="106.6">BK_SSD_PCIECLK2P</text>
<text x="232.4" y="105.3">2</text>
<text x="232.5" y="106.6">2</text>
<text x="89.6" y="109.3">4</text>
<text x="89.7" y="110.7">4</text>
<text x="92.1" y="109.3">BK_REFCLKP</text>
<text x="92.3" y="110.7">BK_REFCLKN</text>
<text x="112.9" y="109">2</text>
<text x="112.9" y="110.4">2</text>
<text x="119.5" y="109">1</text>
<text x="119.5" y="110.4">1</text>
<text x="121.2" y="108.8">0402</text>
<text x="121.2" y="110.2">0402</text>
<text x="142.5" y="109">4</text>
<text x="142.5" y="110.4">5</text>
<text x="142.5" y="111.7">6</text>
<text x="167.9" y="111.7">13</text>
<text x="167.9" y="110.4">14</text>
<text x="167.9" y="109">15</text>
<text x="197.7" y="111.7">2</text>
<text x="197.7" y="109">1</text>
<text x="197.7" y="110.4">2</text>
<text x="204.3" y="111.7">1</text>
<text x="204.3" y="109">2</text>
<text x="204.3" y="110.4">1</text>
<text x="206" y="111.5">0402</text>
<text x="206" y="108.8">0402</text>
<text x="206" y="110.2">0402</text>
<text x="210.1" y="108.8">1%</text>
<text x="214.1" y="109.3">+V3.3A_BK</text>
<text x="218" y="110.7">BK_SSD_PCIECLK1N</text>
<text x="218.3" y="112.1">BK_SSD_PCIECLK1P</text>
<text x="232.4" y="110.7">2</text>
<text x="232.5" y="112.1">2</text>
<text x="58.6" y="116.6">+V3.3A_BK</text>
<text x="134.7" y="116.9">BK_GND</text>
<text x="61.9" y="122.9" transform="rotate(-90 61.9 122.9)">2</text>
<text x="68.7" y="122.9" transform="rotate(-90 68.7 122.9)">2</text>
<text x="152.1" y="121.4" transform="rotate(-90 152.1 121.4)">7</text>
<text x="153.5" y="121.4" transform="rotate(-90 153.5 121.4)">8</text>
<text x="154.8" y="121.4" transform="rotate(-90 154.8 121.4)">9</text>
<text x="156.2" y="122.1" transform="rotate(-90 156.2 122.1)">10</text>
<text x="157.5" y="122.1" transform="rotate(-90 157.5 122.1)">11</text>
<text x="158.9" y="122.1" transform="rotate(-90 158.9 122.1)">12</text>
<text x="161.6" y="122.3">HVQFN24</text>
<text x="61.9" y="129.5" transform="rotate(-90 61.9 129.5)">1</text>
<text x="63.3" y="127.6">0402</text>
<text x="63.3" y="129">1%</text>
<text x="68.7" y="129.5" transform="rotate(-90 68.7 129.5)">1</text>
<text x="70.1" y="127.6">0402</text>
<text x="70.1" y="129">1%</text>
<text x="101.9" y="130.9">4,5</text>
<text x="105.6" y="130.9">BK_I2C_SDA</text>
<text x="126.3" y="131.9">2</text>
<text x="126.3" y="130.6">2</text>
<text x="132.9" y="131.9">1</text>
<text x="132.9" y="130.6">1</text>
<text x="134.7" y="131.7">0402</text>
<text x="134.7" y="130.3">0402</text>
<text x="136.1" y="126.8">+V3.3A_BK_VDDO</text>
<text x="102.1" y="132.2">4,5</text>
<text x="105.7" y="132.2">BK_I2C_SCL</text>
<text x="242.4" y="194.9">Title</text>
<text x="242.4" y="199">Size</text>
<text x="242.4" y="200.4">Custom</text>
<text x="242.4" y="203">Date:</text>
<text x="247.1" y="199.6">Document</text>
<text x="247.1" y="201">Number</text>
<text x="252.9" y="203">Jan 05, 2023</text>
<text x="269.3" y="203">Sheet</text>
<text x="276" y="203">3</text>
<text x="280.1" y="203">of</text>
<text x="284.1" y="203">6</text>
<text x="286.8" y="199">Rev</text>
<text x="286.8" y="200.4">R00</text>
</g>
<g font-size="1.2" fill="#000080">
<text x="95.6" y="65.7">120Z/100M</text>
<text x="97" y="63">BKL5</text>
<text x="109.1" y="68.4">BKC17</text>
<text x="109.1" y="69.8">10U</text>
<text x="115.8" y="68.4">BKC19</text>
<text x="115.8" y="69.8">1U</text>
<text x="122.6" y="68.4">BKC20</text>
<text x="122.6" y="69.8">1U</text>
<text x="129.3" y="68.4">BKC18</text>
<text x="129.3" y="69.8">0.1U</text>
<text x="136" y="68.4">BKC16</text>
<text x="136" y="69.8">0.1U</text>
<text x="56.6" y="80.5">BKR18</text>
<text x="56.6" y="81.9">1K/NA</text>
<text x="78.1" y="80.5">BKR20</text>
<text x="78.1" y="81.9">1K/NA</text>
<text x="134.7" y="83.2">BKR17</text>
<text x="142.7" y="83.2">1K</text>
<text x="207.3" y="83.2">120Z/100M</text>
<text x="208.7" y="80.5">BKL6</text>
<text x="56.6" y="90">BKR19</text>
<text x="78.1" y="90">BKR21</text>
<text x="160.2" y="85.9">BKR16</text>
<text x="160.2" y="87.2">1K/NA</text>
<text x="179.1" y="85.9">BKC22</text>
<text x="179.1" y="87.2">10U</text>
<text x="185.8" y="85.9">BKC24</text>
<text x="185.8" y="87.2">1U</text>
<text x="192.6" y="85.9">BKC25</text>
<text x="192.6" y="87.2">1U</text>
<text x="199.3" y="85.9">BKC23</text>
<text x="199.3" y="87.2">0.1U</text>
<text x="206" y="85.9">BKC21</text>
<text x="206" y="87.2">0.1U</text>
<text x="56.6" y="91.3">1K/NA</text>
<text x="78.1" y="91.3">1K/NA</text>
<text x="145.5" y="96.7">BKU1</text>
<text x="192.6" y="106.1">BKR8</text>
<text x="192.6" y="104.8">BKR7</text>
<text x="200.6" y="106.1">0</text>
<text x="200.6" y="104.8">0</text>
<text x="107.7" y="108.8">BKR11</text>
<text x="107.7" y="110.2">BKR12</text>
<text x="115.8" y="108.8">0</text>
<text x="115.8" y="110.2">0</text>
<text x="192.6" y="111.5">BKR10</text>
<text x="192.6" y="108.8">BKR15</text>
<text x="192.6" y="110.2">BKR9</text>
<text x="199.3" y="108.8">1K/NA</text>
<text x="200.6" y="110.2">0</text>
<text x="200.6" y="111.5">0</text>
<text x="63.3" y="125">BKR22</text>
<text x="70.1" y="125">BKR23</text>
<text x="161.6" y="120.9">PI6CB33202</text>
<text x="63.3" y="126.3">4.7K/NA</text>
<text x="70.1" y="126.3">4.7K/NA</text>
<text x="121.2" y="131.7">BKR14</text>
<text x="121.2" y="130.3">BKR13</text>
<text x="129.3" y="131.7">0</text>
<text x="129.3" y="130.3">0</text>
</g>
<g font-size="1.2" fill="#f00">
<text x="57.8" y="85.9">BK_SMB_ADDRESS</text>
<text x="79.3" y="85.9">BK_BW_SEL</text>
<text x="136.3" y="85.9">BK_SMB_ADDRESS</text>
<text x="136.3" y="87.2">BK_BW_SEL</text>
<text x="175.3" y="104.8">BK_SSD_PCIECLK2N_R</text>
<text x="175.3" y="106.1">BK_SSD_PCIECLK2P_R</text>
<text x="125.5" y="108.8">BK_REFCLKP_R</text>
<text x="125.5" y="110.2">BK_REFCLKN_R</text>
<text x="175.3" y="110.2">BK_SSD_PCIECLK1N_R</text>
<text x="175.3" y="111.5">BK_SSD_PCIECLK1P_R</text>
<text x="70.3" y="131.7">BK_BUFFER_SDA</text>
<text x="139" y="130.3">BK_BUFFER_SDA</text>
<text x="139" y="131.7">BK_BUFFER_SCL</text>
<text x="70.3" y="134.4">BK_BUFFER_SCL</text>
</g>
<g font-size="1.2" fill="#004080">
<text x="151.4" y="100.4" transform="rotate(-90 151.4 100.4)">GND</text>
<text x="155.4" y="100" transform="rotate(-90 155.4 100)">PD#</text>
<text x="158.2" y="100.8" transform="rotate(-90 158.2 100.8)">NC_4</text>
<text x="159.5" y="100.8" transform="rotate(-90 159.5 100.8)">OE1#</text>
<text x="144.8" y="105.6">NC_0</text>
<text x="144.8" y="106.9">NC_1</text>
<text x="152.8" y="105.4" transform="rotate(-90 152.8 105.4)">BW_SEL_TRI</text>
<text x="154.1" y="103.8" transform="rotate(-90 154.1 103.8)">SADR_TRI</text>
<text x="156.8" y="102.6" transform="rotate(-90 156.8 102.6)">VDDO_1</text>
<text x="163.9" y="106.9">Q1+</text>
<text x="164.2" y="105.6">Q1-</text>
<text x="144.8" y="108.3">VDD_R</text>
<text x="144.8" y="109.6">IN+</text>
<text x="144.8" y="111">IN-</text>
<text x="144.8" y="112.4">GND_DIG</text>
<text x="162.9" y="108.3">VDDA</text>
<text x="163.1" y="109.6">OE0#</text>
<text x="163.9" y="112.4">Q0+</text>
<text x="164.2" y="111">Q0-</text>
<text x="152.8" y="119.1" transform="rotate(-90 152.8 119.1)">SDATA</text>
<text x="154.1" y="119.1" transform="rotate(-90 154.1 119.1)">VDD_DIG</text>
<text x="155.4" y="119.1" transform="rotate(-90 155.4 119.1)">SCLK</text>
<text x="156.8" y="119.1" transform="rotate(-90 156.8 119.1)">VDDO_0</text>
<text x="158.2" y="119.1" transform="rotate(-90 158.2 119.1)">NC_2</text>
<text x="159.5" y="119.1" transform="rotate(-90 159.5 119.1)">NC_3</text>
</g>
<g font-size=".9">
<text x="30.3" y="1">5</text>
<text x="88.2" y="1">4</text>
<text x="146" y="1">3</text>
<text x="204" y="1">2</text>
<text x="261.8" y="1">1</text>
<text x=".4" y="27.4">D</text>
<text x="291.2" y="27.4">D</text>
<text x=".4" y="77.9">C</text>
<text x="291.2" y="77.9">C</text>
<text x=".4" y="128.4">B</text>
<text x="291.2" y="128.4">B</text>
<text x=".4" y="178.9">A</text>
<text x="291.2" y="178.9">A</text>
<text x="30.3" y="204.3">5</text>
<text x="88.2" y="204.3">4</text>
<text x="146" y="204.3">3</text>
<text x="204" y="204.3">2</text>
<text x="261.8" y="204.3">1</text>
</g>
</svg>
